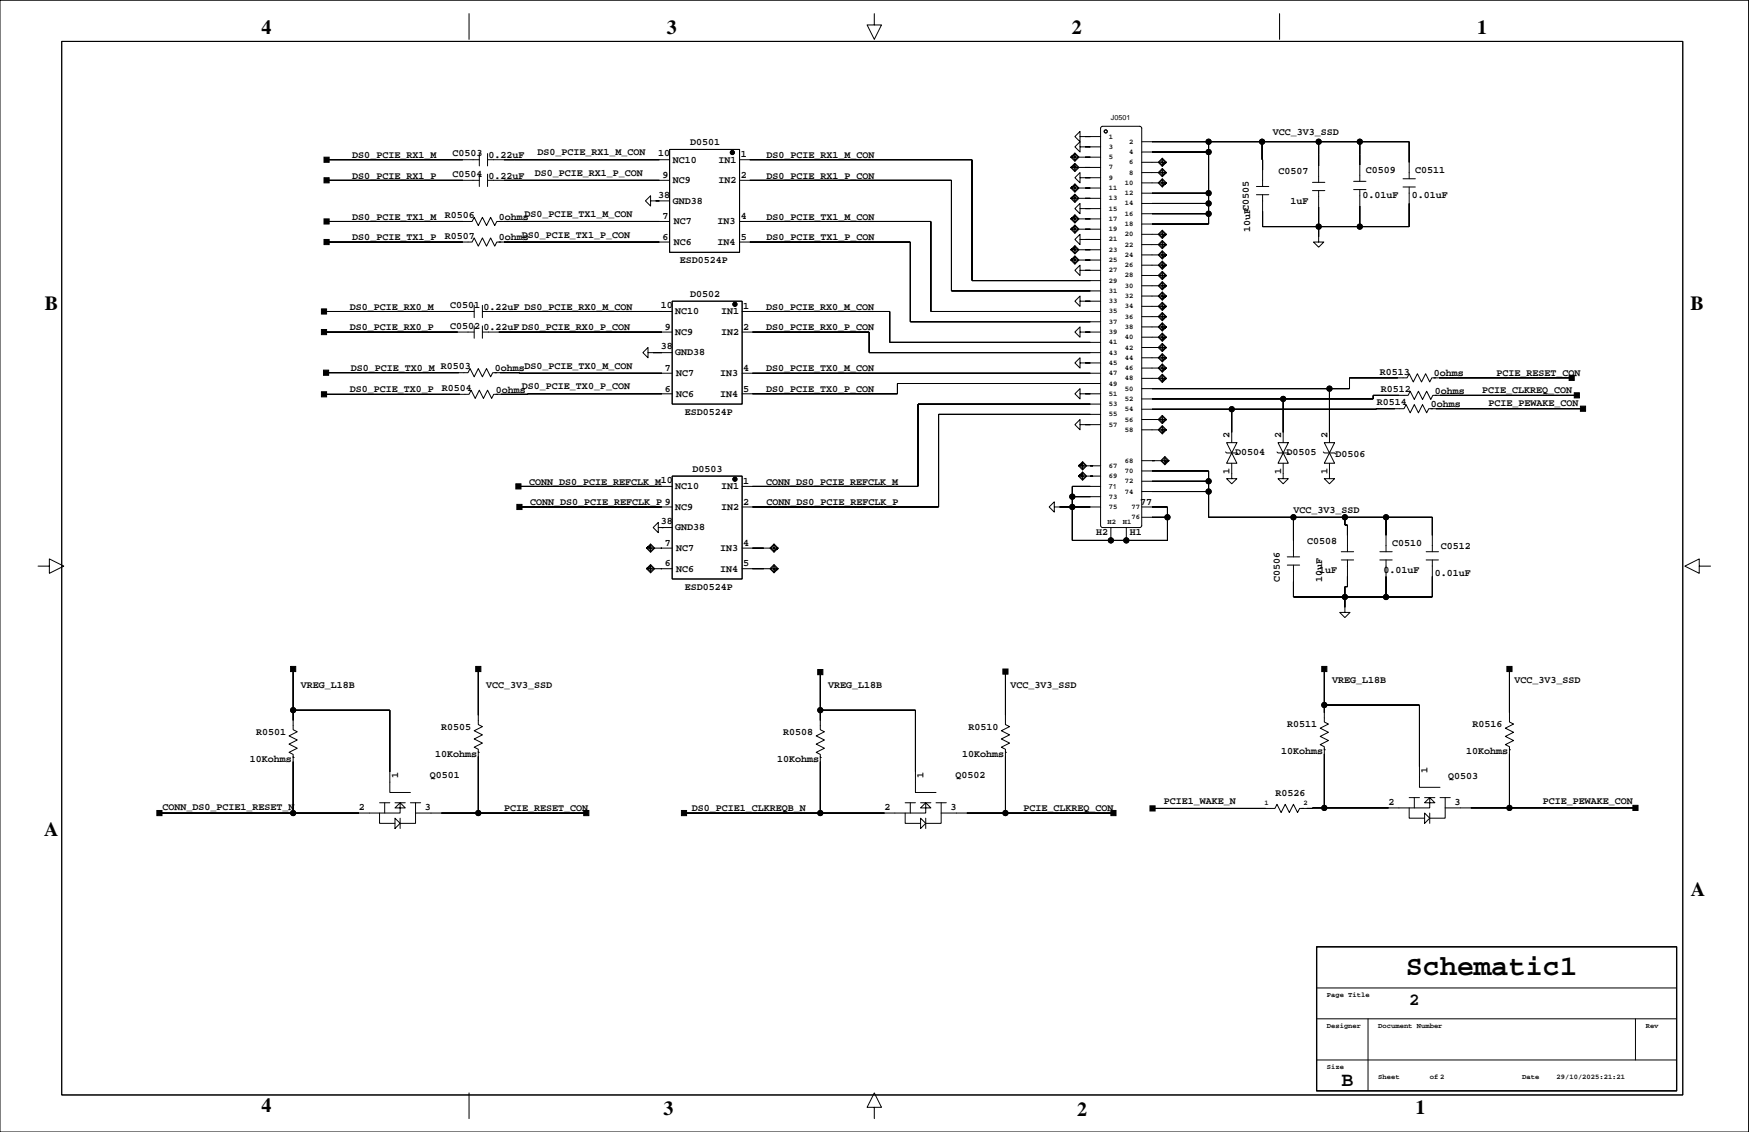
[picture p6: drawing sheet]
<svg xmlns="http://www.w3.org/2000/svg" width="432mm" height="279mm" viewBox="0 0 432 279" stroke-linecap="round" stroke-linejoin="round" font-family="sans-serif">
<g fill="none" stroke="#000" stroke-width=".25">
<path d="M0 .1h431.7v279.3h-431.7zM15.2 10.2h400.2v260.1h-400.2zM115.8 3.4v6.3M215.9 3.4v2.8h1.7l-1.7 3.5-1.8-3.5h1.8M315.9 3.4v6.3M80.6 39.4h37.7M118.3 37.9v3M120.4 39.4h44.9M120.4 37.9v3M127 39.4h.1M165.3 36.9h17.3v25.4h-17.3zM182.6 39.4h57.4v29.9h31.7"/>
<path d="M264.6 38.5l.8-.7 1 1-1 1-1-1 .2-.3-.2 .3h7.3M265.4 38.5l.2 .3-.2 .2-.3-.2 .3-.3-.3 .3M265.4 38l.7 .8-.7 .8-.8-.8 .8-.8-.8 .8M265.4 37.8v2M266.6 33.7v1.3l-1.2-1.3 1.2-1.3v1.3h5.1M266.6 36.3v1.2l-1.2-1.2 1.2-1.3v1.3h5.1M267.9 33.7h.1M267.9 36.3h.1M267.9 38.8h.1M271.8 31.4l.4-.2h9.2l.4 .2 .1 .3v98l-.1 .3-.4 .2h-9.2l-.4-.2-.1-.3zM281.9 35h66v9.1M281.9 37.5h16.5"/>
<path d="M287 39v2.1M298.4 35v20.3h-16.5M311.6 35l.1 11M325.6 35v10M325.6 38.2h.1M335.7 35v9.8M335.7 38.2h.1M80.6 54.7h36l.5-1.1 1 2.1 1-2.1 1 2.1 1-2.1 1 2.1 .6-1h.7M80.6 59.7h36l.5-1 1 2.1 1-2.1 1 2.1 1-2.1 1 2.1 .6-1.1h.7M80.6 44.5h37.7M118.3 43v3M120.4 44.5h44.9"/>
<path d="M120.4 43v3M123.2 54.7h42.1M123.2 59.7h42.1M123.4 54.7h.1M123.4 59.7h.1M127 44.5h.1M160.6 49.6v1.3l-1.3-1.3 1.3-1.3v1.3h4.7M161.9 49.6h.1M182.6 54.7h47.2v22.2h41.9M182.6 44.5h52.3v27.3h36.8M182.6 59.7h42.1v19.7h47M264.6 41.1l.8-.8 1 1-1 1-1-1 .2-.2-.2 .2h7.3"/>
<path d="M264.6 46.2l.8-.8 1 1-1 1-1-1 .2-.2-.2 .2h7.3M264.6 48.7l.8-.8 1 1-1 1.1-1-1.1 .2-.2-.2 .2h7.3M264.6 53.8l.8-.8 1 1-1 1-1-1 .2-.2-.2 .2h7.3M264.6 56.3l.8-.7 1 1-1 1-1-1 .2-.3-.2 .3h7.3M265.4 41.1l.2 .2-.2 .3-.3-.3 .3-.2-.3 .2M265.4 40.6l.7 .7-.7 .8-.8-.8 .8-.7-.8 .7M265.4 46.2l.2 .2-.2 .3-.3-.3 .3-.2-.3 .2M265.4 45.6l.7 .8-.7 .8-.8-.8 .8-.8-.8 .8M265.4 48.7l.2 .2-.2 .3-.3-.3 .3-.2-.3 .2M265.4 48.2l.7 .7-.7 .8-.8-.8 .8-.7-.8 .7M265.4 53.8l.2 .2-.2 .3-.3-.3 .3-.2-.3 .2M265.4 53.3l.7 .7-.7 .8-.8-.8 .8-.7-.8 .7"/>
<path d="M265.4 56.3l.2 .3-.2 .2-.3-.2 .3-.3-.3 .3M265.4 55.8l.7 .8-.7 .7-.8-.7 .8-.8-.8 .8M265.4 40.3v2M265.4 45.4v2M265.4 47.9v2.1M265.4 53v2M265.4 55.6v2M266.6 43.9v1.2l-1.2-1.2 1.2-1.3v1.3h5.1M266.6 51.5v1.3l-1.2-1.3 1.2-1.3v1.3h5.1M266.6 59.1v1.3l-1.2-1.3 1.2-1.3v1.3h5.1M267.9 43.9h.1M267.9 51.5h.1"/>
<path d="M267.9 59.1h.1M267.9 41.3h.1M267.9 46.4h.1M267.9 48.9h.1M267.9 54h.1M267.9 56.6h.1M281.9 40.1h6.1l-.3 .2 .3-.2-1-1.1-1.1 1.1 1.1 1 .7-.8M281.9 42.6h6.1l-.3 .3 .3-.3-1-1-1.1 1 1.1 1 .7-.7M281.9 45.1h6.1l-.3 .3 .3-.3-1-1-1.1 1 1.1 1.1 .7-.8M281.9 57.8h6.1l-.3 .3 .3-.3-1-1-1.1 1 1.1 1.1 .7-.8M281.9 52.8h16.5M281.9 50.2h16.5"/>
<path d="M281.9 47.7h16.5M284.4 40.1h.1M284.4 42.6h.1M284.4 45.1h.1M284.4 57.8h.1M287 41.6v2M287 44.1v2.1M287 56.8v2.1M287 59.4v2M287.2 40.1l-.2 .2 .2-.2-.2-.3-.3 .3 .3 .2M287.2 42.6l-.2 .3 .2-.3-.2-.3-.3 .3 .3 .3M287.2 45.1l-.2 .3 .2-.3-.2-.2-.3 .2 .3 .3"/>
<path d="M287.2 57.8l-.2 .3 .2-.3-.2-.2-.3 .2 .3 .3M287.7 40.1l-.7 .7 .7-.7-.7-.8-.8 .8 .8 .7M287.7 42.6l-.7 .8 .7-.8-.7-.8-.8 .8 .8 .8M287.7 45.1l-.7 .8 .7-.8-.7-.7-.8 .7 .8 .8M287.7 57.8l-.7 .8 .7-.8-.7-.7-.8 .7 .8 .8M310.2 46h3M310.2 48.1h3M324 45h3.1M324 47h3.1M325.6 58.5h.1M325.6 47v12.7h-1.3l1.3 1.3 1.2-1.3h-1.2M334.2 44.8h3"/>
<path d="M334.2 46.8h3M335.7 46.8v9.1M346.4 44.1h3M346.4 46.2h3M347.9 46.2v9.7h-36.2v-7.8M80 76.9h37.1M117.1 75.4v3M119.1 76.9h46.9M119.1 75.4v3M125.7 76.9h.1M166 74.3h17.2v25.4h-17.2zM183.2 76.9h36.5v7.6h52"/>
<path d="M264.6 61.4l.8-.8 1 1-1 1.1-1-1.1 .2-.2-.2 .2h7.3M264.6 63.9l.8-.7 1 1-1 1-1-1 .2-.3-.2 .3h7.3M265.4 61.4l.2 .2-.2 .3-.3-.3 .3-.2-.3 .2M265.4 60.9l.7 .7-.7 .8-.8-.8 .8-.7-.8 .7M265.4 63.9l.2 .3-.2 .2-.3-.2 .3-.3-.3 .3M265.4 63.4l.7 .8-.7 .7-.8-.7 .8-.8-.8 .8M265.4 60.6v2.1M265.4 63.2v2M266.6 66.7v1.3l-1.2-1.3 1.2-1.2v1.2h5.1M266.6 74.3v1.3l-1.2-1.3 1.2-1.2v1.2h5.1M267.9 66.7h.1M267.9 74.3h.1"/>
<path d="M267.9 61.6h.1M267.9 64.2h.1M281.9 60.4h6.1l-.3 .2 .3-.2-1-1-1.1 1 1.1 1 .7-.8M281.9 62.9h6.1l-.3 .3 .3-.3-1-1-1.1 1 1.1 1 .7-.7M281.9 65.5h6.1l-.3 .2 .3-.2-1-1.1-1.1 1.1 1.1 1 .7-.8M281.9 68h6.1l-.3 .2 .3-.2-1-1-1.1 1 1.1 1 .7-.8M281.9 70.5h6.1l-.3 .3 .3-.3-1-1-1.1 1 1.1 1 .7-.7M281.9 73.1h6.1l-.3 .2 .3-.2-1-1-1.1 1 1.1 1 .7-.8M281.9 75.6h6.1l-.3 .3 .3-.3-1-1-1.1 1 1.1 1 .7-.7M281.9 78.2h6.1l-.3 .2 .3-.2-1-1.1-1.1 1.1 1.1 1 .7-.8M284.4 60.4h.1M284.4 62.9h.1"/>
<path d="M284.4 65.5h.1M284.4 68h.1M284.4 70.5h.1M284.4 73.1h.1M284.4 75.6h.1M284.4 78.2h.1M287 61.9v2M287 64.4v2.1M287 67v2M287 69.5v2M287 72.1v2M287 74.6v2"/>
<path d="M287 77.1v2.1M287 79.7v2M287.2 60.4l-.2 .2 .2-.2-.2-.3-.3 .3 .3 .2M287.2 62.9l-.2 .3 .2-.3-.2-.2-.3 .2 .3 .3M287.2 65.5l-.2 .2 .2-.2-.2-.3-.3 .3 .3 .2M287.2 68l-.2 .2 .2-.2-.2-.3-.3 .3 .3 .2M287.2 70.5l-.2 .3 .2-.3-.2-.2-.3 .2 .3 .3M287.2 73.1l-.2 .2 .2-.2-.2-.3-.3 .3 .3 .2M287.2 75.6l-.2 .3 .2-.3-.2-.2-.3 .2 .3 .3M287.2 78.2l-.2 .2 .2-.2-.2-.3-.3 .3 .3 .2M287.7 60.4l-.7 .7 .7-.7-.7-.8-.8 .8 .8 .7M287.7 62.9l-.7 .8 .7-.8-.7-.7-.8 .7 .8 .8"/>
<path d="M287.7 65.5l-.7 .7 .7-.7-.7-.8-.8 .8 .8 .7M287.7 68l-.7 .8 .7-.8-.7-.8-.8 .8 .8 .8M287.7 70.5l-.7 .8 .7-.8-.7-.7-.8 .7 .8 .8M287.7 73.1l-.7 .7 .7-.7-.7-.8-.8 .8 .8 .7M287.7 75.6l-.7 .8 .7-.8-.7-.8-.8 .8 .8 .8M287.7 78.2l-.7 .7 .7-.7-.7-.8-.8 .8 .8 .7M80 97.3h35.8l.5-1 1 2 1-2 1.1 2 1-2 1 2 .5-1h.8M80 82h37.1M80.5 92h35l.6-1 1 2 1-2 1 2 1-2 1 2 .5-1h.8M117.1 80.4v3.1M119.1 82h46.9M119.1 80.4v3.1"/>
<path d="M122.1 92l43.9 .1M122.4 92h.1M122.7 97.3h.1M125.7 82h.1M160 87v1.3l-1.3-1.3 1.3-1.2v1.2h6M161.3 87h.1M166 97.2l-43.6 .1M183.2 82h31.4v5h57.1M183.2 92.1h88.5M266.6 82v1.2l-1.2-1.2 1.2-1.3v1.3h5.1M266.6 89.6v1.2l-1.2-1.2 1.2-1.3v1.3h5.1M266.6 97.2v1.3l-1.2-1.3 1.2-1.3v1.3h5.1"/>
<path d="M267.9 82h.1M267.9 89.6h.1M267.9 97.2h.1M271.7 94.7h-50.1v2.5h-38.4M271.7 99.7h-45.1v20.4h-43.4M281.9 80.7h6.1l-.3 .2 .3-.2-1-1-1.1 1 1.1 1 .7-.8M281.9 83.2h6.1l-.3 .3 .3-.3-1-1-1.1 1 1.1 1 .7-.7M281.9 85.8h6.1l-.3 .2 .3-.2-1-1-1.1 1 1.1 1 .7-.8M281.9 88.3h6.1l-.3 .3 .3-.3-1-1-1.1 1 1.1 1 .7-.7M281.9 90.8h6.1l-.3 .3 .3-.3-1-1-1.1 1 1.1 1.1 .7-.8M281.9 93.4h6.1l-.3 .2 .3-.2-1-1-1.1 1 1.1 1 .7-.8M284.4 80.7h.1"/>
<path d="M284.4 83.2h.1M284.4 85.8h.1M284.4 88.3h.1M284.4 90.8h.1M284.4 93.4h.1M287 82.2v2M287 84.8v2M287 87.3v2M287 89.8v2.1M287 92.4v2M287.2 80.7l-.2 .2 .2-.2-.2-.3-.3 .3 .3 .2M287.2 83.2l-.2 .3 .2-.3-.2-.2-.3 .2 .3 .3"/>
<path d="M287.2 85.8l-.2 .2 .2-.2-.2-.3-.3 .3 .3 .2M287.2 88.3l-.2 .3 .2-.3-.2-.2-.3 .2 .3 .3M287.2 90.8l-.2 .3 .2-.3-.2-.2-.3 .2 .3 .3M287.2 93.4l-.2 .2 .2-.2-.2-.3-.3 .3 .3 .2M287.7 80.7l-.7 .8 .7-.8-.7-.8-.8 .8 .8 .8M287.7 83.2l-.7 .8 .7-.8-.7-.7-.8 .7 .8 .8M287.7 85.8l-.7 .7 .7-.7-.7-.8-.8 .8 .8 .7M287.7 88.3l-.7 .8 .7-.8-.7-.8-.8 .8 .8 .8M287.7 90.8l-.7 .8 .7-.8-.7-.7-.8 .7 .8 .8M287.7 93.4l-.7 .7 .7-.7-.7-.8-.8 .8 .8 .7M316.8 98.5v10.8M328.2 95.9v13.4"/>
<path d="M354 93.3h34M354.2 93.3h-.7l-.5 1-1-2.1-1.1 2.1-1-2.1-1 2.1-1-2.1-.5 1.1h-14.2v2.6h-51.3M354.2 93.3h.1M354.2 97.6h35.1M354.5 97.6h-.8l-.5 1-1-2-1 2-1-2-1 2-1-2-.6 1h-8.6v.9h-57.1M354.5 97.6h.1M166 117.5h17.2v25.4h-17.2zM266.5 117.3l.8-.8 1 1-1 1-1-1 .2-.2-.2 .2h5.4M266.5 114.7l.8-.7 1 1-1 1-1-1 .2-.3-.2 .3h5.4M266.6 104.8v1.3l-1.2-1.3 1.2-1.3v1.3h5.1M267.3 117.3l.2 .2-.2 .3-.3-.3 .3-.2-.3 .2M267.3 116.8l.7 .7-.7 .8-.8-.8 .8-.7-.8 .7"/>
<path d="M267.3 114.7l.2 .3-.2 .2-.3-.2 .3-.3-.3 .3M267.3 114.2l.7 .8-.7 .7-.8-.7 .8-.8-.8 .8M267.3 114v2M267.3 116.5v2M267.9 104.8h.1M269.8 117.5h.1M269.8 115h.1M271.7 102.3h-40v22.8h-48.5M281.9 113.7h6.7l-.2 .3 .2-.3-1-1-1 1 1 1 .8-.7M281.9 106.1h6.1l-.3 .2 .3-.2-1-1-1.1 1 1.1 1 .7-.8M281.9 103.5h6.1l-.3 .3 .3-.3-1-1-1.1 1 1.1 1.1 .7-.8M281.9 116.2h16.5v11.5h55.2v8.5"/>
<path d="M281.9 118.8h16.5M284.4 106.1h.1M284.4 103.5h.1M285.1 113.7h.1M287 102.5v2.1M287 105.1v2M287.2 106.1l-.2 .2 .2-.2-.2-.3-.3 .3 .3 .2M287.2 103.5l-.2 .3 .2-.3-.2-.2-.3 .2 .3 .3M287.6 112.7v2M287.7 106.1l-.7 .7 .7-.7-.7-.8-.8 .8 .8 .7M287.7 103.5l-.7 .8 .7-.8-.7-.7-.8 .7 .8 .8M287.8 113.7l-.2 .3 .2-.3-.2-.3-.3 .3 .3 .3"/>
<path d="M288.4 113.7l-.8 .8 .8-.8-.8-.8-.8 .8 .8 .8M302.6 111.5l.2 .3h2.6l.2 .3M302.8 109.3l2.6 5h-2.6l2.6-5zM304.1 116.9h.1M304.1 114.3v3.8h-1.3l1.3 1.3 1.3-1.3h-1.3M304.1 101v8.3M315.3 111.5l.2 .3h2.6l.2 .3M315.5 109.3l2.6 5h-2.6l2.6-5zM316.8 116.9h.1M316.8 114.3v3.8h-1.3l1.3 1.3 1.3-1.3h-1.3M326.7 111.5l.3 .3h2.5l.2 .3M327 109.3l2.5 5h-2.5l2.5-5z"/>
<path d="M328.2 116.9h.1M328.2 114.3v3.8h-1.2l1.2 1.3 1.3-1.3h-1.3M353.2 100.9h37.6M353.5 100.9h-.8l-.5 1-1-2-1 2-1-2-1 2-1.1-2-.5 1h-6.8v.1h-57.9M353.5 100.9h.1M9.4 139.7h2.8v-1.7l3.5 1.7-3.5 1.8v-1.8M128 120.1h38M128.2 125.1h37.8M159.9 135l.7-.7 1 1-1 1-1-1 .3-.3-.3 .3h6.4M160.6 135l.3 .3-.3 .2-.2-.2 .2-.3-.2 .3M160.6 134.5l.8 .8-.8 .7-.7-.7 .7-.8-.7 .8M160.6 139.6l.8 .8-.8 .7-.7-.7 .7-.8-.7 .8"/>
<path d="M160.6 134.3v2M160.6 139.4v2M162.5 130.2v1.3l-1.2-1.3 1.2-1.3v1.3h1.3M163.2 135.3h.1M163.4 130.2h2.6M163.8 130.2h.1M183.2 135.3h8.9l-.2 .2 .2-.2-1-1-1 1 1 1 .8-.8M188.6 135.3h.1M191.1 134.3v2M191.1 139.4v2M191.3 135.3l-.2 .2 .2-.2-.2-.3-.3 .3 .3 .2M191.9 135.3l-.8 .7 .8-.7-.8-.8-.8 .8 .8 .7"/>
<path d="M260.3 125.1v1.3l-1.3-1.3 1.3-1.2v1.2h11.4M261.6 125.1h.1M264.7 122.6h7M271.7 120.1h-7v13.3h23.5v-8.3h-6.3M274.3 130.2v3.2M278.1 130.2v3.2M281.9 121.3h16.5M281.9 127.7h6.3M317.8 137.4h3.1M317.8 139.5h3.1M319.3 127.7v9.7M319.3 130.9h.1"/>
<path d="M331.1 136.2h3.1M331.1 138.2h3.1M332 127.7v1.9h.7v6.6M332.7 138.2v6.6h-.7v6.4h-1.2l1.2 1.2 1.3-1.2h-1.3M340.7 136.2h3M340.7 138.2h3M342.2 127.7v8.5M342.2 138.2v9.1M342.2 129.6h.1M352.1 136.2h3M352.1 138.2h3M353.6 138.2v9.1h-34.3v-7.8"/>
<path d="M419.5 139.7v-1.7l-3.5 1.7 3.5 1.8v-1.8h2.8M159.9 140.1l.7-.7 1 1-1 1-1-1 .3-.3-.3 .3h6.4M160.6 140.1l.3 .3-.3 .2-.2-.2 .2-.3-.2 .3M163.2 140.4h.1M183.2 140.4h8.9l-.2 .2 .2-.2-1-1-1 1 1 1 .8-.8M188.6 140.4h.1M191.3 140.4l-.2 .2 .2-.2-.2-.3-.3 .3 .3 .2M191.9 140.4l-.8 .7 .8-.7-.8-.8-.8 .8 .8 .7M332 149.9h.1M72.4 165.1v15l1 .5-2 1 2 1-2 1.1 2 1-2 1 1 .5v.8M72.4 175.3h23.8v20.3h5.1M118.1 165.1v13.7l1 .5-2 1.1 2 1-2 1 2 1-2 1 1 .5v.8"/>
<path d="M202.5 165.9v14.2l1 .5-2 1 2 1-2 1.1 2 1-2 1 1 .5v.8M202.5 175.3h23.5v20.3h5.1M248.2 165.8v13l1 .5-2 1.1 2 1-2 1 2 1-2 1 1 .5v.8M327 165.1v13.1l1 .5-2.1 1 2.1 1-2.1 1.1 2.1 1-2.1 1 1.1 .5v.8M327 174h23.4v20.3h5.1M372.7 165.1v13.1l1 .5-2.1 1 2.1 1-2.1 1.1 2.1 1-2.1 1 1.1 .5v.8M72.4 187h.1M72.4 186.7v14M93.7 198.1h2.5M95 198.1v2.6M97.5 198.1h2.6M98.8 198.1l-1.3 1.3h2.6l-1.3-1.3v2.6h-59.4"/>
<path d="M101.3 198.1h2.6M102.6 198.1v5.1h-3.8M118.1 185.7h.1M118.1 185.4v15.3M202.5 187h.1M202.5 186.7v14M223.5 198.1h2.5M224.7 198.1v2.6M227.3 198.1h2.5M228.5 198.1l-1.2 1.3h2.5l-1.3-1.3v2.6h-59.6M231.1 198.1h2.5M232.4 198.1v5.1h-3.9"/>
<path d="M248.2 185.7h.1M248.2 185.4v15.3M284.5 199.5h30.3l.5-1 1 2.1 1-2.1 1 2.1 1-2.1 1 2.1 .6-1.1h.7M321.6 199.5h.1M327 185.1h.1M327 184.8v14.6M347.9 199.4v2.5h3.8M347.9 196.9h2.5M349.2 196.9v2.5M351.7 196.9h2.5M353 196.9l-1.3 1.2h2.5l-1.2-1.2v2.5l-31.6 .1M355.5 196.9h2.6"/>
<path d="M356.8 196.9v5h-3.8M356.8 199.4h47M372.7 185.1h.1M372.7 184.8v14.6M93.7 200.7v2.5h3.8M97.5 201.9l1.3 1.3-1.3 1.3zM98.8 201.9v2.6M102.6 200.7h42.1M223.5 200.7v2.5h3.8M227.3 201.9l1.2 1.3-1.2 1.3zM228.5 201.9v2.6M232.4 200.7h42.5"/>
<path d="M351.7 200.7l1.3 1.2-1.3 1.3zM353 200.7v2.5M325 243.8h88.9M325 251.5h88.9M337.7 251.5v17.7M403.8 251.5v10.1M115.8 269.8v6.3M215.9 273.3h1.7l-1.7-3.5-1.8 3.5h1.8v2.8M325 261.6h88.9"/>
<circle cx="180.8" cy="37.6" r=".51"/>
<circle cx="273" cy="32.4" r=".38"/>
<circle cx="298.4" cy="35" r=".63"/>
<circle cx="298.4" cy="37.5" r=".63"/>
<circle cx="311.6" cy="35" r=".63"/>
<circle cx="325.6" cy="35" r=".63"/>
<circle cx="335.7" cy="35" r=".63"/>
<circle cx="298.4" cy="50.2" r=".63"/>
<circle cx="298.4" cy="47.7" r=".63"/>
<circle cx="298.4" cy="52.8" r=".63"/>
<circle cx="325.6" cy="55.9" r=".63"/>
<circle cx="335.7" cy="55.9" r=".63"/>
<circle cx="181.4" cy="75.1" r=".51"/>
<circle cx="316.8" cy="98.5" r=".63"/>
<circle cx="328.2" cy="95.9" r=".63"/>
<circle cx="181.4" cy="118.3" r=".51"/>
<circle cx="298.4" cy="118.8" r=".63"/>
<circle cx="304.1" cy="101" r=".63"/>
<circle cx="264.7" cy="125.1" r=".63"/>
<circle cx="264.7" cy="122.6" r=".63"/>
<circle cx="274.3" cy="133.4" r=".63"/>
<circle cx="278.1" cy="133.4" r=".63"/>
<circle cx="288.2" cy="127.7" r=".63"/>
<circle cx="298.4" cy="121.3" r=".63"/>
<circle cx="319.3" cy="127.7" r=".63"/>
<circle cx="332" cy="127.7" r=".63"/>
<circle cx="342.2" cy="127.7" r=".63"/>
<circle cx="332" cy="147.4" r=".63"/>
<circle cx="342.2" cy="147.4" r=".63"/>
<circle cx="72.4" cy="175.3" r=".63"/>
<circle cx="202.5" cy="175.3" r=".63"/>
<circle cx="327" cy="174" r=".63"/>
<circle cx="327" cy="199.4" r=".63"/>
<circle cx="372.7" cy="199.4" r=".63"/>
<circle cx="72.4" cy="200.7" r=".63"/>
<circle cx="118.1" cy="200.7" r=".63"/>
<circle cx="202.5" cy="200.7" r=".63"/>
<circle cx="248.2" cy="200.7" r=".63"/>
</g>
<path d="M325 233.7h88.9v35.5h-88.9z" fill="none" stroke="#000" stroke-width=".3"/>
<g fill="#000" stroke="#000" stroke-width=".25">
<path d="M80.6 39.4h33.7z" fill-rule="evenodd"/>
<path d="M124.4 39.4h2.6z" fill-rule="evenodd"/>
<path d="M127 39.4h35.8z" fill-rule="evenodd"/>
<path d="M240 39.4v29.9z" fill-rule="evenodd"/>
<path d="M185.1 39.4h54.9z" fill-rule="evenodd"/>
<path d="M267.9 33.7h1.3z" fill-rule="evenodd"/>
<path d="M267.9 36.3h1.3z" fill-rule="evenodd"/>
<path d="M267.9 38.8h1.3z" fill-rule="evenodd"/>
<path d="M284.4 35h14z" fill-rule="evenodd"/>
<path d="M298.4 37.5v10.2z" fill-rule="evenodd"/>
<path d="M284.4 37.5h14z" fill-rule="evenodd"/>
<path d="M298.4 35v2.5z" fill-rule="evenodd"/>
<path d="M311.6 35v4.4z" fill-rule="evenodd"/>
<path d="M298.4 35h13.2z" fill-rule="evenodd"/>
<path d="M311.7 39.4v2.6z" fill-rule="evenodd"/>
<path d="M311.6 39.4h.1z" fill-rule="evenodd"/>
<path d="M311.6 35h14z" fill-rule="evenodd"/>
<path d="M325.6 35v3.2z" fill-rule="evenodd"/>
<path d="M325.6 38.2v2.8z" fill-rule="evenodd"/>
<path d="M335.7 35v3.2z" fill-rule="evenodd"/>
<path d="M325.6 35h10.1z" fill-rule="evenodd"/>
<path d="M335.7 38.2v2.5z" fill-rule="evenodd"/>
<path d="M347.9 35v5.1z" fill-rule="evenodd"/>
<path d="M335.7 35h12.2z" fill-rule="evenodd"/>
<path d="M80 38.8h1.3v1.3h-1.3z" fill-rule="evenodd"/>
<path d="M80 43.9h1.3v1.2h-1.3z" fill-rule="evenodd"/>
<path d="M80 54h1.3v1.3h-1.3z" fill-rule="evenodd"/>
<path d="M80.6 44.5h33.7z" fill-rule="evenodd"/>
<path d="M80.6 54.7h33.7z" fill-rule="evenodd"/>
<path d="M80.6 59.7h33.7z" fill-rule="evenodd"/>
<path d="M124.4 44.5h2.6z" fill-rule="evenodd"/>
<path d="M161.9 49.6h.9z" fill-rule="evenodd"/>
<path d="M127 44.5h35.8z" fill-rule="evenodd"/>
<path d="M124.4 54.7h38.4z" fill-rule="evenodd"/>
<path d="M124.4 59.7h38.4z" fill-rule="evenodd"/>
<path d="M224.7 59.7v19.7z" fill-rule="evenodd"/>
<path d="M185.1 59.7h39.6z" fill-rule="evenodd"/>
<path d="M229.8 54.7v22.2z" fill-rule="evenodd"/>
<path d="M185.1 54.7h44.7z" fill-rule="evenodd"/>
<path d="M234.9 44.5v27.3z" fill-rule="evenodd"/>
<path d="M185.1 44.5h49.8z" fill-rule="evenodd"/>
<path d="M267.9 41.3h1.3z" fill-rule="evenodd"/>
<path d="M267.9 48.9h1.3z" fill-rule="evenodd"/>
<path d="M267.9 54h1.3z" fill-rule="evenodd"/>
<path d="M267.9 51.5h1.3z" fill-rule="evenodd"/>
<path d="M267.9 59.1h1.3z" fill-rule="evenodd"/>
<path d="M267.9 43.9h1.3z" fill-rule="evenodd"/>
<path d="M267.9 46.4h1.3z" fill-rule="evenodd"/>
<path d="M267.9 56.6h1.3z" fill-rule="evenodd"/>
<path d="M284.4 55.3h14z" fill-rule="evenodd"/>
<path d="M298.4 52.8v2.5z" fill-rule="evenodd"/>
<path d="M284.4 52.8h14z" fill-rule="evenodd"/>
<path d="M298.4 50.2v2.6z" fill-rule="evenodd"/>
<path d="M284.4 50.2h14z" fill-rule="evenodd"/>
<path d="M298.4 47.7v2.5z" fill-rule="evenodd"/>
<path d="M284.4 47.7h14z" fill-rule="evenodd"/>
<path d="M311.7 52.1v3.8z" fill-rule="evenodd"/>
<path d="M311.7 55.9h13.9z" fill-rule="evenodd"/>
<path d="M325.6 51.1v4.8z" fill-rule="evenodd"/>
<path d="M325.6 55.9v2.6z" fill-rule="evenodd"/>
<path d="M335.7 50.9v5z" fill-rule="evenodd"/>
<path d="M325.6 55.9h10.1z" fill-rule="evenodd"/>
<path d="M347.9 50.2v5.7z" fill-rule="evenodd"/>
<path d="M335.7 55.9h12.2z" fill-rule="evenodd"/>
<path d="M79.4 76.2h1.2v1.3h-1.2z" fill-rule="evenodd"/>
<path d="M80 59.1h1.3v1.3h-1.3z" fill-rule="evenodd"/>
<path d="M80 76.9h33z" fill-rule="evenodd"/>
<path d="M123.1 76.9h2.6z" fill-rule="evenodd"/>
<path d="M125.7 76.9h37.7z" fill-rule="evenodd"/>
<path d="M219.7 76.9v7.6z" fill-rule="evenodd"/>
<path d="M185.8 76.9h33.9z" fill-rule="evenodd"/>
<path d="M224.7 79.4h44.5z" fill-rule="evenodd"/>
<path d="M229.8 76.9h39.4z" fill-rule="evenodd"/>
<path d="M234.9 71.8h34.3z" fill-rule="evenodd"/>
<path d="M240 69.3h29.2z" fill-rule="evenodd"/>
<path d="M267.9 74.3h1.3z" fill-rule="evenodd"/>
<path d="M267.9 66.7h1.3z" fill-rule="evenodd"/>
<path d="M267.9 61.6h1.3z" fill-rule="evenodd"/>
<path d="M267.9 64.2h1.3z" fill-rule="evenodd"/>
<path d="M79.4 81.3h1.2v1.3h-1.2z" fill-rule="evenodd"/>
<path d="M79.4 96.7h1.2v1.3h-1.2z" fill-rule="evenodd"/>
<path d="M79.9 91.4h1.2v1.2h-1.2z" fill-rule="evenodd"/>
<path d="M80 82h33z" fill-rule="evenodd"/>
<path d="M80.5 92h32.8z" fill-rule="evenodd"/>
<path d="M80 97.3h33.5z" fill-rule="evenodd"/>
<path d="M123.1 82h2.6z" fill-rule="evenodd"/>
<path d="M123.4 92h4.8z" fill-rule="evenodd"/>
<path d="M128.2 92v.1z" fill-rule="evenodd"/>
<path d="M123.7 97.3h6.6z" fill-rule="evenodd"/>
<path d="M130.3 97.2v.1z" fill-rule="evenodd"/>
<path d="M161.3 87h2.1z" fill-rule="evenodd"/>
<path d="M128.2 92.1h35.2z" fill-rule="evenodd"/>
<path d="M130.3 97.2h33.1z" fill-rule="evenodd"/>
<path d="M125.7 82h37.7z" fill-rule="evenodd"/>
<path d="M214.6 82v5z" fill-rule="evenodd"/>
<path d="M185.8 82h28.8z" fill-rule="evenodd"/>
<path d="M221.6 94.7v2.5z" fill-rule="evenodd"/>
<path d="M185.8 97.2h35.8z" fill-rule="evenodd"/>
<path d="M226.6 99.7v20.4z" fill-rule="evenodd"/>
<path d="M214.6 87h54.6z" fill-rule="evenodd"/>
<path d="M185.8 92.1h83.4z" fill-rule="evenodd"/>
<path d="M221.6 94.7h47.6z" fill-rule="evenodd"/>
<path d="M226.6 99.7h42.6z" fill-rule="evenodd"/>
<path d="M219.7 84.5h49.5z" fill-rule="evenodd"/>
<path d="M267.9 89.6h1.3z" fill-rule="evenodd"/>
<path d="M267.9 97.2h1.3z" fill-rule="evenodd"/>
<path d="M267.9 82h1.3z" fill-rule="evenodd"/>
<path d="M316.8 98.5v8.2z" fill-rule="evenodd"/>
<path d="M284.4 98.5h32.4z" fill-rule="evenodd"/>
<path d="M284.4 95.9h43.8z" fill-rule="evenodd"/>
<path d="M328.2 95.9v10.8z" fill-rule="evenodd"/>
<path d="M328.2 95.9h5z" fill-rule="evenodd"/>
<path d="M333.2 93.3v2.6z" fill-rule="evenodd"/>
<path d="M339 97.6v.9z" fill-rule="evenodd"/>
<path d="M316.8 98.5h22.2z" fill-rule="evenodd"/>
<path d="M333.2 93.3h11.9z" fill-rule="evenodd"/>
<path d="M339 97.6h6.4z" fill-rule="evenodd"/>
<path d="M387.4 92.6h1.3v1.3h-1.3z" fill-rule="evenodd"/>
<path d="M355.3 93.3h32.7z" fill-rule="evenodd"/>
<path d="M388.7 96.9h1.2v1.3h-1.2z" fill-rule="evenodd"/>
<path d="M355.5 97.6h33.8z" fill-rule="evenodd"/>
<path d="M231.7 102.3v22.8z" fill-rule="evenodd"/>
<path d="M231.7 102.3h37.5z" fill-rule="evenodd"/>
<path d="M267.9 104.8h1.3z" fill-rule="evenodd"/>
<path d="M269.2 115h.6z" fill-rule="evenodd"/>
<path d="M269.2 117.5h.6z" fill-rule="evenodd"/>
<path d="M284.4 113.7h.7z" fill-rule="evenodd"/>
<path d="M284.4 116.2h14z" fill-rule="evenodd"/>
<path d="M298.4 116.2v2.6z" fill-rule="evenodd"/>
<path d="M284.4 118.8h14z" fill-rule="evenodd"/>
<path d="M298.4 118.8v2.5z" fill-rule="evenodd"/>
<path d="M304.1 101v5.7z" fill-rule="evenodd"/>
<path d="M284.4 101h19.7z" fill-rule="evenodd"/>
<path d="M339.8 100.9v.1z" fill-rule="evenodd"/>
<path d="M304.1 101h35.7z" fill-rule="evenodd"/>
<path d="M339.8 100.9h4.5z" fill-rule="evenodd"/>
<path d="M390.2 100.2h1.3v1.3h-1.3z" fill-rule="evenodd"/>
<path d="M354.5 100.9h36.3z" fill-rule="evenodd"/>
<path d="M127.4 119.4h1.2v1.3h-1.2z" fill-rule="evenodd"/>
<path d="M127.6 124.5h1.3v1.3h-1.3z" fill-rule="evenodd"/>
<path d="M128 120.1h35.4z" fill-rule="evenodd"/>
<path d="M128.2 125.1h35.2z" fill-rule="evenodd"/>
<path d="M163.2 135.3h.2z" fill-rule="evenodd"/>
<path d="M163.4 130.2h.4z" fill-rule="evenodd"/>
<path d="M185.8 135.3h2.8z" fill-rule="evenodd"/>
<path d="M185.8 120.1h40.8z" fill-rule="evenodd"/>
<path d="M185.8 125.1h45.9z" fill-rule="evenodd"/>
<path d="M264.7 125.1v8.3z" fill-rule="evenodd"/>
<path d="M261.6 125.1h3.1z" fill-rule="evenodd"/>
<path d="M264.7 122.6v2.5z" fill-rule="evenodd"/>
<path d="M264.7 120.1v2.5z" fill-rule="evenodd"/>
<path d="M264.7 125.1h4.5z" fill-rule="evenodd"/>
<path d="M264.7 122.6h4.5z" fill-rule="evenodd"/>
<path d="M264.7 120.1h4.5z" fill-rule="evenodd"/>
<path d="M274.3 132.7v.7z" fill-rule="evenodd"/>
<path d="M264.7 133.4h9.6z" fill-rule="evenodd"/>
<path d="M278.1 132.7v.7z" fill-rule="evenodd"/>
<path d="M274.3 133.4h3.8z" fill-rule="evenodd"/>
<path d="M284.4 127.7h3.8z" fill-rule="evenodd"/>
<path d="M284.4 125.1h3.8z" fill-rule="evenodd"/>
<path d="M288.2 125.1v2.6z" fill-rule="evenodd"/>
<path d="M288.2 127.7v5.7z" fill-rule="evenodd"/>
<path d="M278.1 133.4h10.1z" fill-rule="evenodd"/>
<path d="M284.4 121.3h14z" fill-rule="evenodd"/>
<path d="M298.4 121.3v6.4z" fill-rule="evenodd"/>
<path d="M319.3 127.7v3.2z" fill-rule="evenodd"/>
<path d="M298.4 127.7h20.9z" fill-rule="evenodd"/>
<path d="M319.3 130.9v2.5z" fill-rule="evenodd"/>
<path d="M332 127.7v1.9z" fill-rule="evenodd"/>
<path d="M319.3 127.7h12.7z" fill-rule="evenodd"/>
<path d="M332.7 129.6v2.5z" fill-rule="evenodd"/>
<path d="M332 129.6h.7z" fill-rule="evenodd"/>
<path d="M342.2 127.7v1.9z" fill-rule="evenodd"/>
<path d="M332 127.7h10.2z" fill-rule="evenodd"/>
<path d="M342.2 129.6v2.5z" fill-rule="evenodd"/>
<path d="M353.6 127.7v4.4z" fill-rule="evenodd"/>
<path d="M342.2 127.7h11.4z" fill-rule="evenodd"/>
<path d="M163.2 140.4h.2z" fill-rule="evenodd"/>
<path d="M185.8 140.4h2.8z" fill-rule="evenodd"/>
<path d="M319.3 143.5v3.8z" fill-rule="evenodd"/>
<path d="M332 144.8v2.5z" fill-rule="evenodd"/>
<path d="M332 147.3v2.6z" fill-rule="evenodd"/>
<path d="M319.3 147.3h12.7z" fill-rule="evenodd"/>
<path d="M332.7 142.3v2.5z" fill-rule="evenodd"/>
<path d="M332 144.8h.7z" fill-rule="evenodd"/>
<path d="M342.2 142.3v5z" fill-rule="evenodd"/>
<path d="M332 147.3h10.2z" fill-rule="evenodd"/>
<path d="M353.6 142.3v5z" fill-rule="evenodd"/>
<path d="M342.2 147.3h11.4z" fill-rule="evenodd"/>
<path d="M71.7 164.5h1.3v1.3h-1.3z" fill-rule="evenodd"/>
<path d="M72.4 175.3v2.5z" fill-rule="evenodd"/>
<path d="M72.4 165.1v10.2z" fill-rule="evenodd"/>
<path d="M72.4 175.3h23.8z" fill-rule="evenodd"/>
<path d="M96.2 175.3v15.2z" fill-rule="evenodd"/>
<path d="M117.4 164.5h1.3v1.3h-1.3z" fill-rule="evenodd"/>
<path d="M118.1 165.1v11.5z" fill-rule="evenodd"/>
<path d="M201.9 165.3h1.3v1.2h-1.3z" fill-rule="evenodd"/>
<path d="M202.5 175.3v2.5z" fill-rule="evenodd"/>
<path d="M202.5 165.9v9.4z" fill-rule="evenodd"/>
<path d="M202.5 175.3h23.5z" fill-rule="evenodd"/>
<path d="M226 175.3v15.2z" fill-rule="evenodd"/>
<path d="M247.6 165.1h1.3v1.3h-1.3z" fill-rule="evenodd"/>
<path d="M248.2 165.8v10.8z" fill-rule="evenodd"/>
<path d="M326.3 164.5h1.3v1.3h-1.3z" fill-rule="evenodd"/>
<path d="M327 165.1v8.9z" fill-rule="evenodd"/>
<path d="M327 174v1.9z" fill-rule="evenodd"/>
<path d="M327 174h23.4z" fill-rule="evenodd"/>
<path d="M350.4 174v15.3z" fill-rule="evenodd"/>
<path d="M372 164.5h1.3v1.3h-1.3z" fill-rule="evenodd"/>
<path d="M372.7 165.1v10.8z" fill-rule="evenodd"/>
<path d="M72.4 188v12.7z" fill-rule="evenodd"/>
<path d="M118.1 186.7v14z" fill-rule="evenodd"/>
<path d="M202.5 188v12.7z" fill-rule="evenodd"/>
<path d="M248.2 186.7v14z" fill-rule="evenodd"/>
<path d="M284.5 199.5h28z" fill-rule="evenodd"/>
<path d="M324 199.4v.1z" fill-rule="evenodd"/>
<path d="M322.6 199.5h1.4z" fill-rule="evenodd"/>
<path d="M327 186.1v13.3z" fill-rule="evenodd"/>
<path d="M324 199.4h3z" fill-rule="evenodd"/>
<path d="M327 199.4h15.8z" fill-rule="evenodd"/>
<path d="M372.7 186.1v13.3z" fill-rule="evenodd"/>
<path d="M363.1 199.4h9.6z" fill-rule="evenodd"/>
<path d="M372.7 199.4h31.1z" fill-rule="evenodd"/>
<path d="M38.7 200h1.3v1.3h-1.3z" fill-rule="evenodd"/>
<path d="M39.4 200.7h33z" fill-rule="evenodd"/>
<path d="M72.4 200.7h16.2z" fill-rule="evenodd"/>
<path d="M108.9 200.7h9.2z" fill-rule="evenodd"/>
<path d="M144.1 200h1.3v1.3h-1.3z" fill-rule="evenodd"/>
<path d="M118.1 200.7h26.6z" fill-rule="evenodd"/>
<path d="M168.2 200h1.3v1.3h-1.3z" fill-rule="evenodd"/>
<path d="M168.9 200.7h33.6z" fill-rule="evenodd"/>
<path d="M202.5 200.7h15.9z" fill-rule="evenodd"/>
<path d="M238.7 200.7h9.5z" fill-rule="evenodd"/>
<path d="M274.3 200h1.2v1.3h-1.2z" fill-rule="evenodd"/>
<path d="M248.2 200.7h26.7z" fill-rule="evenodd"/>
<path d="M283.9 198.9h1.3v1.3h-1.3z" fill-rule="evenodd"/>
<path d="M403.1 198.8h1.3v1.2h-1.3z" fill-rule="evenodd"/>
<circle cx="180.8" cy="37.6" r=".51"/>
<circle cx="298.4" cy="35" r=".63"/>
<circle cx="298.4" cy="37.5" r=".63"/>
<circle cx="311.6" cy="35" r=".63"/>
<circle cx="325.6" cy="35" r=".63"/>
<circle cx="335.7" cy="35" r=".63"/>
<circle cx="298.4" cy="50.2" r=".63"/>
<circle cx="298.4" cy="47.7" r=".63"/>
<circle cx="298.4" cy="52.8" r=".63"/>
<circle cx="325.6" cy="55.9" r=".63"/>
<circle cx="335.7" cy="55.9" r=".63"/>
<circle cx="181.4" cy="75.1" r=".51"/>
<circle cx="316.8" cy="98.5" r=".63"/>
<circle cx="328.2" cy="95.9" r=".63"/>
<circle cx="181.4" cy="118.3" r=".51"/>
<circle cx="298.4" cy="118.8" r=".63"/>
<circle cx="304.1" cy="101" r=".63"/>
<circle cx="264.7" cy="125.1" r=".63"/>
<circle cx="264.7" cy="122.6" r=".63"/>
<circle cx="274.3" cy="133.4" r=".63"/>
<circle cx="278.1" cy="133.4" r=".63"/>
<circle cx="288.2" cy="127.7" r=".63"/>
<circle cx="298.4" cy="121.3" r=".63"/>
<circle cx="319.3" cy="127.7" r=".63"/>
<circle cx="332" cy="127.7" r=".63"/>
<circle cx="342.2" cy="127.7" r=".63"/>
<circle cx="332" cy="147.4" r=".63"/>
<circle cx="342.2" cy="147.4" r=".63"/>
<circle cx="72.4" cy="175.3" r=".63"/>
<circle cx="202.5" cy="175.3" r=".63"/>
<circle cx="327" cy="174" r=".63"/>
<circle cx="327" cy="199.4" r=".63"/>
<circle cx="372.7" cy="199.4" r=".63"/>
<circle cx="72.4" cy="200.7" r=".63"/>
<circle cx="118.1" cy="200.7" r=".63"/>
<circle cx="202.5" cy="200.7" r=".63"/>
<circle cx="248.2" cy="200.7" r=".63"/>
</g>
<text font-size="7.1" x="347" y="240.8">Schematic1</text>
<g font-size="4.9">
<text x="64.5" y="8.3">4</text>
<text x="164.6" y="8.3">3</text>
<text x="264.6" y="8.3">2</text>
<text x="364.7" y="8.3">1</text>
<text x="11" y="76.4">B</text>
<text x="417.4" y="76.4">B</text>
<text x="10.9" y="206.4">A</text>
<text x="417.5" y="221.1">A</text>
<text x="331.2" y="268.1">B</text>
<text x="64.5" y="274.5">4</text>
<text x="163.8" y="275.2">3</text>
<text x="265.9" y="275.5">2</text>
<text x="349.5" y="275">1</text>
</g>
<text font-size="4.2" x="347.9" y="248.2">2</text>
<g font-size="2.5">
<text x="170.4" y="35.8">D0501</text>
<text x="314.3" y="33.3">VCC_3V3_SSD</text>
<text x="87" y="39">DS0_PCIE_RX1_M</text>
<text x="111.7" y="38.6">C0503</text>
<text x="120.6" y="39">0.22uF</text>
<text x="132.7" y="38.4">DS0_PCIE_RX1_M_CON</text>
<text x="162.5" y="38.6">10</text>
<text x="166.1" y="40.1">NC10</text>
<text x="177.4" y="40.1">IN1</text>
<text x="182.9" y="38.9">1</text>
<text x="189.2" y="39">DS0_PCIE_RX1_M_CON</text>
<text x="87" y="44.1">DS0_PCIE_RX1_P</text>
<text x="111.7" y="43.7">C0504</text>
<text x="120.6" y="44.1">0.22uF</text>
<text x="132" y="43.4">DS0_PCIE_RX1_P_CON</text>
<text x="163.5" y="43.9">9</text>
<text x="166.1" y="45.2">NC9</text>
<text x="177.4" y="45.2">IN2</text>
<text x="182.9" y="43.9">2</text>
<text x="189.2" y="44.1">DS0_PCIE_RX1_P_CON</text>
<text x="315.6" y="43">C0507</text>
<text x="337.2" y="42.8">C0509</text>
<text x="349.4" y="42.8">C0511</text>
<text x="109.8" y="53.9">R0506</text>
<text x="129.5" y="53.6">DS0_PCIE_TX1_M_CON</text>
<text x="162.5" y="48.8">38</text>
<text x="166.1" y="50.3">GND38</text>
<text x="318.6" y="50.3">1uF</text>
<text x="336.3" y="48.8">0.01uF</text>
<text x="348.5" y="48.8">0.01uF</text>
<text x="87" y="54.2">DS0_PCIE_TX1_M</text>
<text x="87" y="59.3">DS0_PCIE_TX1_P</text>
<text x="109.8" y="58.9">R0507</text>
<text x="123.2" y="54.2">0ohms</text>
<text x="123.2" y="59.3">0ohms</text>
<text x="128.9" y="58.7">DS0_PCIE_TX1_P_CON</text>
<text x="163.5" y="59.2">6</text>
<text x="163.5" y="54.1">7</text>
<text x="166.3" y="55.4">NC7</text>
<text x="177.1" y="55.4">IN3</text>
<text x="182.9" y="54.1">4</text>
<text x="182.9" y="59.2">5</text>
<text x="189.2" y="54.2">DS0_PCIE_TX1_M_CON</text>
<text x="189.2" y="59.3">DS0_PCIE_TX1_P_CON</text>
<text x="308.7" y="57.2" transform="rotate(-90 308.7 57.2)">10uFC0505</text>
<text x="166.3" y="60.4">NC6</text>
<text x="167.8" y="65">ESD0524P</text>
<text x="177.1" y="60.4">IN4</text>
<text x="86.3" y="76.4">DS0_PCIE_RX0_M</text>
<text x="111.1" y="76.1">C0501</text>
<text x="119.4" y="76.4">0.22uF DS0_PCIE_RX0_M_CON</text>
<text x="163.2" y="76.1">10</text>
<text x="166.7" y="77.6">NC10</text>
<text x="170.4" y="73.3">D0502</text>
<text x="178" y="77.6">IN1</text>
<text x="183.5" y="76.3">1</text>
<text x="189.2" y="76.4">DS0_PCIE_RX0_M_CON</text>
<text x="86.3" y="81.5">DS0_PCIE_RX0_P</text>
<text x="111.1" y="81.1">C0502</text>
<text x="119.4" y="81.5">0.22uF DS0_PCIE_RX0_P_CON</text>
<text x="164.2" y="81.4">9</text>
<text x="166.7" y="82.7">NC9</text>
<text x="178" y="82.7">IN2</text>
<text x="183.5" y="81.4">2</text>
<text x="189.2" y="81.5">DS0_PCIE_RX0_P_CON</text>
<text x="163.2" y="86.2">38</text>
<text x="166.7" y="87.7">GND38</text>
<text x="86.6" y="91.6">DS0_PCIE_TX0_M R0503</text>
<text x="122.1" y="91.6">0ohmsDS0_PCIE_TX0_M_CON</text>
<text x="164.2" y="91.6">7</text>
<text x="167" y="92.8">NC7</text>
<text x="177.8" y="92.8">IN3</text>
<text x="183.5" y="91.6">4</text>
<text x="189.2" y="91.7">DS0_PCIE_TX0_M_CON</text>
<text x="340.7" y="92.4">R0513</text>
<text x="354" y="92.8">0ohms</text>
<text x="369.5" y="92.7">PCIE_RESET_CON</text>
<text x="86.3" y="96.8">DS0_PCIE_TX0_P</text>
<text x="109.1" y="96.5">R0504</text>
<text x="122.4" y="96.9">0ohms</text>
<text x="128.9" y="96.1">DS0_PCIE_TX0_P_CON</text>
<text x="164.2" y="96.6">6</text>
<text x="167" y="97.9">NC6</text>
<text x="177.8" y="97.9">IN4</text>
<text x="183.5" y="96.6">5</text>
<text x="189.2" y="96.8">DS0_PCIE_TX0_P_CON</text>
<text x="339.9" y="100.1">R0514</text>
<text x="340.9" y="96.8">R0512</text>
<text x="353.2" y="100.4">0ohms</text>
<text x="354.2" y="97.1">0ohms</text>
<text x="365.9" y="97">PCIE_CLKREQ_CON</text>
<text x="367.5" y="100.3">PCIE_PEWAKE_CON</text>
<text x="169.1" y="102.5">ESD0524P</text>
<text x="303.6" y="108" transform="rotate(-90 303.6 108)">2</text>
<text x="316.3" y="108" transform="rotate(-90 316.3 108)">2</text>
<text x="327.7" y="108" transform="rotate(-90 327.7 108)">2</text>
<text x="304.9" y="112.3">D0504</text>
<text x="317.6" y="112.3">D0505</text>
<text x="329.7" y="112.9">D0506</text>
<text x="130.7" y="119.6">CONN_DS0_PCIE_REFCLK_M10</text>
<text x="171" y="116.4">D0503</text>
<text x="183.5" y="119.5">1</text>
<text x="189.2" y="119.6">CONN_DS0_PCIE_REFCLK_M</text>
<text x="303.6" y="117.1" transform="rotate(-90 303.6 117.1)">1</text>
<text x="316.3" y="117.1" transform="rotate(-90 316.3 117.1)">1</text>
<text x="327.7" y="117.1" transform="rotate(-90 327.7 117.1)">1</text>
<text x="130.9" y="124.7">CONN_DS0_PCIE_REFCLK_P 9</text>
<text x="166.7" y="120.7">NC10</text>
<text x="166.7" y="125.8">NC9</text>
<text x="178" y="120.7">IN1</text>
<text x="178" y="125.8">IN2</text>
<text x="183.5" y="124.6">2</text>
<text x="189.2" y="124.7">CONN_DS0_PCIE_REFCLK_P</text>
<text x="281.5" y="124.7">77</text>
<text x="163.2" y="129.4">38</text>
<text x="166.7" y="130.9">GND38</text>
<text x="270.7" y="131.9">H2</text>
<text x="278.9" y="131.9">H1</text>
<text x="319.3" y="126.6">VCC_3V3_SSD</text>
<text x="164.2" y="134.7">7</text>
<text x="167" y="136">NC7</text>
<text x="177.8" y="136">IN3</text>
<text x="183.5" y="134.7">4</text>
<text x="322.7" y="134.2">C0508</text>
<text x="343.7" y="134.8">C0510</text>
<text x="355.7" y="135.5">C0512</text>
<text x="164.2" y="139.8">6</text>
<text x="167" y="141.1">NC6</text>
<text x="177.8" y="141.1">IN4</text>
<text x="183.5" y="139.8">5</text>
<text x="316" y="143.5" transform="rotate(-90 316 143.5)">C0506</text>
<text x="325.7" y="141.5">1uF</text>
<text x="326.4" y="143.5" transform="rotate(-90 326.4 143.5)">10uF</text>
<text x="341.6" y="141.5">0.01uF</text>
<text x="354.2" y="142.1">0.01uF</text>
<text x="169.1" y="145.6">ESD0524P</text>
<text x="74.3" y="169.8">VREG_L18B</text>
<text x="120" y="169.8">VCC_3V3_SSD</text>
<text x="204.4" y="169.8">VREG_L18B</text>
<text x="249.5" y="169.8">VCC_3V3_SSD</text>
<text x="328.9" y="168.5">VREG_L18B</text>
<text x="373.9" y="168.5">VCC_3V3_SSD</text>
<text x="317.8" y="179.4">R0511</text>
<text x="363.5" y="179.4">R0516</text>
<text x="63.2" y="181.3">R0501</text>
<text x="108.9" y="180.1">R0505</text>
<text x="193.4" y="181.3">R0508</text>
<text x="239.1" y="180.1">R0510</text>
<text x="61.7" y="188">10Kohms</text>
<text x="107.4" y="186.8">10Kohms</text>
<text x="191.9" y="188">10Kohms</text>
<text x="237.6" y="186.8">10Kohms</text>
<text x="316.3" y="186.1">10Kohms</text>
<text x="352.5" y="190.7" transform="rotate(-90 352.5 190.7)">1</text>
<text x="362" y="186.1">10Kohms</text>
<text x="98.3" y="192" transform="rotate(-90 98.3 192)">1</text>
<text x="106.1" y="192.1">Q0501</text>
<text x="228" y="192" transform="rotate(-90 228 192)">1</text>
<text x="235.9" y="192.1">Q0502</text>
<text x="314.9" y="196.4">R0526</text>
<text x="357.6" y="192.4">Q0503</text>
<text x="40.1" y="200">CONN_DS0_PCIE1_RESET_N</text>
<text x="88.6" y="199.9">2</text>
<text x="104.9" y="199.9">3</text>
<text x="124.4" y="200.2">PCIE_RESET_CON</text>
<text x="170.8" y="200.2">DS0_PCIE1_CLKREQB_N</text>
<text x="218.4" y="199.9">2</text>
<text x="234.7" y="199.9">3</text>
<text x="252.7" y="200.2">PCIE_CLKREQ_CON</text>
<text x="287.3" y="198.3">PCIE1_WAKE_N</text>
<text x="342.8" y="198.6">2</text>
<text x="359.1" y="198.6">3</text>
<text x="380.9" y="198.3">PCIE_PEWAKE_CON</text>
</g>
<g font-size="1.8">
<text x="274.3" y="29.6">J0501</text>
<text x="273.7" y="34.2">1</text>
<text x="278.8" y="35.5">2</text>
<text x="273.7" y="36.7">3</text>
<text x="273.7" y="39.3">5</text>
<text x="273.7" y="41.8">7</text>
<text x="278.8" y="40.6">6</text>
<text x="278.8" y="38">4</text>
<text x="273.7" y="44.4">9</text>
<text x="273.7" y="46.9">11</text>
<text x="277.7" y="45.6">10</text>
<text x="278.8" y="43.1">8</text>
<text x="273.7" y="49.4">13</text>
<text x="273.7" y="52">15</text>
<text x="277.7" y="53.3">16</text>
<text x="277.7" y="50.7">14</text>
<text x="277.7" y="48.2">12</text>
<text x="273.7" y="54.5">17</text>
<text x="273.7" y="57.1">19</text>
<text x="273.7" y="59.6">21</text>
<text x="277.7" y="58.3">20</text>
<text x="277.7" y="55.8">18</text>
<text x="273.7" y="62.1">23</text>
<text x="273.7" y="64.7">25</text>
<text x="277.7" y="65.9">26</text>
<text x="277.7" y="63.4">24</text>
<text x="277.7" y="60.9">22</text>
<text x="273.7" y="67.2">27</text>
<text x="273.7" y="69.8">29</text>
<text x="277.7" y="71">30</text>
<text x="277.7" y="68.5">28</text>
<text x="273.7" y="72.3">31</text>
<text x="273.7" y="74.8">33</text>
<text x="273.7" y="77.4">35</text>
<text x="277.7" y="76.1">34</text>
<text x="277.7" y="73.6">32</text>
<text x="273.7" y="79.9">37</text>
<text x="273.7" y="82.5">39</text>
<text x="277.7" y="83.7">40</text>
<text x="277.7" y="81.2">38</text>
<text x="277.7" y="78.6">36</text>
<text x="273.7" y="85">41</text>
<text x="273.7" y="87.5">43</text>
<text x="277.7" y="88.8">44</text>
<text x="277.7" y="86.3">42</text>
<text x="273.7" y="90.1">45</text>
<text x="273.7" y="92.6">47</text>
<text x="273.7" y="95.2">49</text>
<text x="277.7" y="93.9">48</text>
<text x="277.7" y="91.3">46</text>
<text x="273.7" y="97.7">51</text>
<text x="273.7" y="100.2">53</text>
<text x="277.7" y="101.5">54</text>
<text x="277.7" y="99">52</text>
<text x="277.7" y="96.4">50</text>
<text x="273.7" y="102.8">55</text>
<text x="273.7" y="105.3">57</text>
<text x="277.7" y="106.6">58</text>
<text x="277.7" y="104">56</text>
<text x="273.7" y="115.5">67</text>
<text x="273.7" y="118">69</text>
<text x="277.7" y="119.3">72</text>
<text x="277.7" y="116.7">70</text>
<text x="277.7" y="114.2">68</text>
<text x="273.7" y="120.7">71</text>
<text x="273.7" y="123.1">73</text>
<text x="273.7" y="125.6">75</text>
<text x="277.7" y="121.8">74</text>
<text x="279.3" y="125.6">77</text>
<text x="273.4" y="129.4">H2</text>
<text x="277.2" y="129.4">H1</text>
<text x="279.3" y="128.2">76</text>
<text x="312.2" y="198.7">1</text>
<text x="321.8" y="198.7">2</text>
<text x="327.6" y="246.1">Page Title</text>
<text x="327.6" y="253.7">Designer</text>
<text x="340.3" y="253.7">Document Number</text>
<text x="406.3" y="253.7">Rev</text>
<text x="327.6" y="263.8">Size</text>
<text x="340.3" y="266.4">Sheet</text>
<text x="353" y="266.4">of 2</text>
<text x="375.8" y="266.4">Date</text>
<text x="384.3" y="266.4">29/10/2025:21:21</text>
</g>
</svg>
